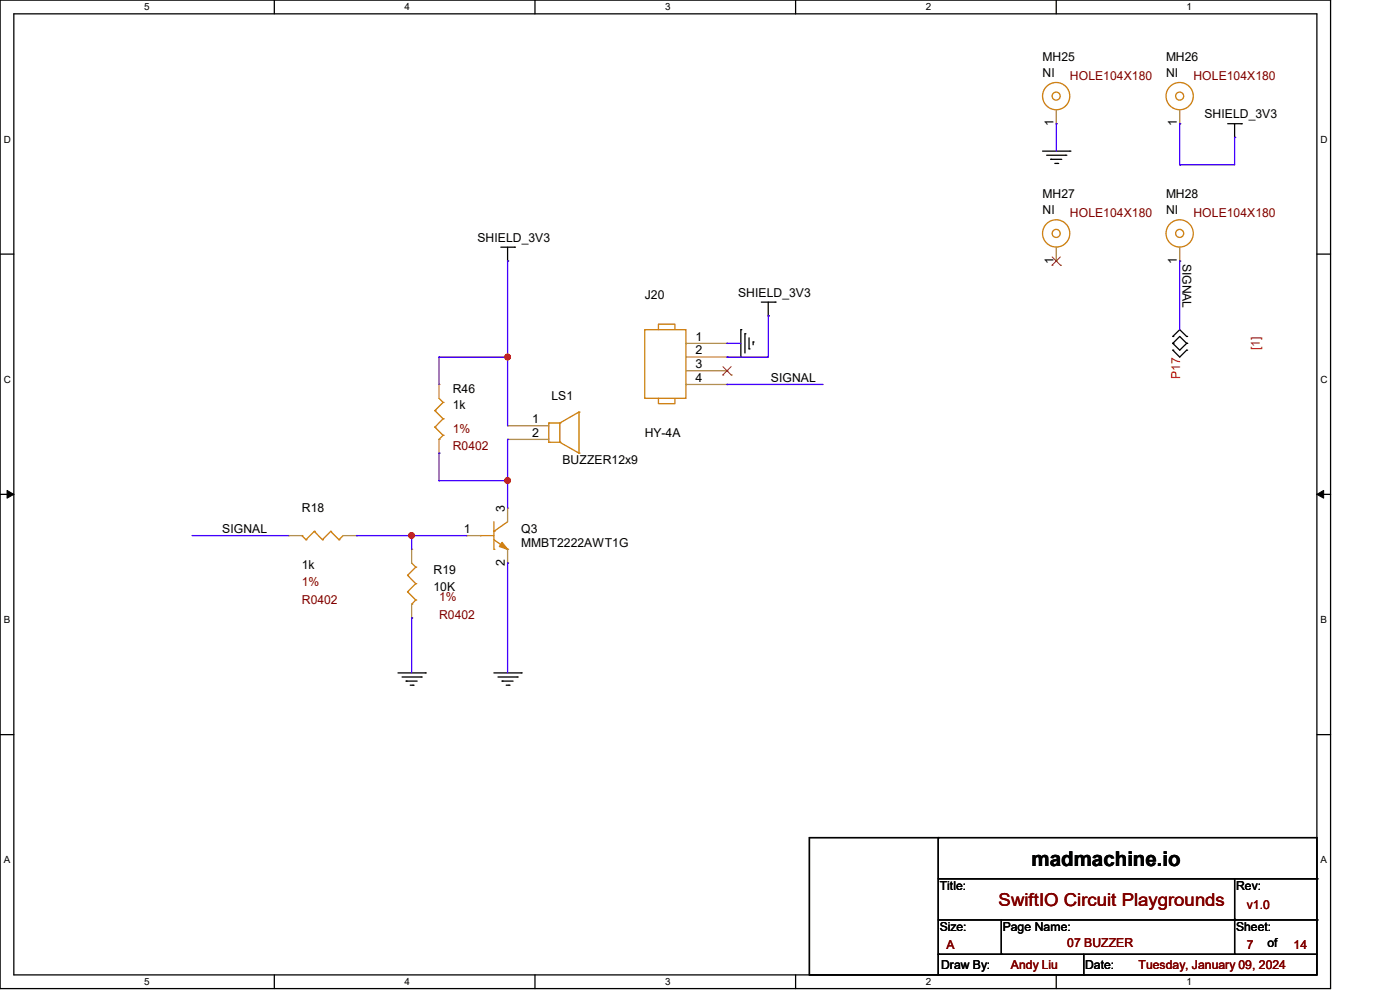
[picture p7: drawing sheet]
<svg xmlns="http://www.w3.org/2000/svg" width="420mm" height="297mm" viewBox="0 0 420 297" stroke-linecap="round" stroke-linejoin="round" font-family="sans-serif">
<path d="M0 0h399.2v296.3h-399.2zM4.1 4.1h391v288.1h-391z" fill="none" stroke="#000" stroke-width=".38"/>
<g fill="#fff">
<path d="M43.2 .5h1.6v3.2h-1.6z"/>
<path d="M43.2 292.6h1.6v3.3h-1.6z"/>
</g>
<path d="M82.3 0v4.1M82.3 292.2v4.1" fill="none" stroke="#000" stroke-width=".38"/>
<g fill="#fff">
<path d="M121.4 .5h1.6v3.2h-1.6z"/>
<path d="M121.4 292.6h1.6v3.3h-1.6z"/>
</g>
<path d="M160.5 0v4.1M160.5 292.2v4.1" fill="none" stroke="#000" stroke-width=".38"/>
<g fill="#fff">
<path d="M199.6 .5h1.6v3.2h-1.6z"/>
<path d="M199.6 292.6h1.6v3.3h-1.6z"/>
</g>
<path d="M238.7 0v4.1M238.7 292.2v4.1" fill="none" stroke="#000" stroke-width=".38"/>
<g fill="#fff">
<path d="M277.7 .5h1.7v3.2h-1.7z"/>
<path d="M277.7 292.6h1.7v3.3h-1.7z"/>
</g>
<path d="M316.9 0v4.1M316.9 292.2v4.1" fill="none" stroke="#000" stroke-width=".38"/>
<g fill="#fff">
<path d="M355.9 .5h1.6v3.2h-1.6z"/>
<path d="M355.9 292.6h1.6v3.3h-1.6z"/>
<path d="M1.1 40.1h2.1v3.3h-2.1z"/>
<path d="M396.1 40.1h2.1v3.3h-2.1z"/>
<path d="M1.1 112.1h2.1v3.3h-2.1z"/>
<path d="M396.1 112.1h2.1v3.3h-2.1z"/>
</g>
<path d="M0 76.2h4.1M395.1 76.2h4.1" fill="none" stroke="#000" stroke-width=".38"/>
<g fill="#fff">
<path d="M1.1 184.1h1.9v3.3h-1.9z"/>
<path d="M396.1 184.1h2v3.3h-2z"/>
</g>
<path d="M0 148.2h4.1M395.1 148.2h4.1" fill="none" stroke="#000" stroke-width=".38"/>
<path d="M2.1 147l2 1.2-2 1.1zM395.1 148.2l2-1.2v2.3z" fill="#000" stroke="#000" stroke-width=".3"/>
<g fill="#fff">
<path d="M1.1 256.2h1.9v3.2h-1.9z"/>
<path d="M396.1 256.2h2v3.2h-2z"/>
</g>
<g fill="none" stroke="#000" stroke-width=".38">
<path d="M368.3 37.1h4.1M370.4 37.1v4.1M312.8 45.3h8.2M314 46.5h5.7M315.2 47.8h3.3M316.4 49h.9M150.2 74.1h4.1M152.3 74.1v4.1M222.2 98.8v8.2M228.4 90.6h4.1M230.5 90.6v4.1M223.5 100v5.8"/>
<path d="M224.7 101.3v3.3M225.9 102.5v.8M351.8 100.8l2.1-2 2.1 2M351.8 104.9l2.1 2.1 2.1-2.1M353.9 100.8l2.1 2.1-2.1 2-2.1-2zM119.4 201.7h8.2M120.6 202.9h5.8M121.8 204.1h3.3M123.1 205.4h.8M148.2 201.7h8.2M149.4 202.9h5.8M150.6 204.1h3.3"/>
<path d="M151.8 205.4h.9M0 220.2h4.1M395.1 220.2h4.1M242.8 251h152.3v41.2h-152.3zM281.5 251v41.2M281.5 275.7h113.6M281.5 263.4h113.6M300.4 275.7v10.3M370.4 263.4v22.6M281.5 286h113.6M325.1 286v6.2"/>
</g>
<g fill="#000">
<circle cx="372.4" cy="37.1" r=".19"/>
<circle cx="315.2" cy="47.8" r=".19"/>
<circle cx="317.3" cy="49" r=".19"/>
<circle cx="319.7" cy="46.5" r=".19"/>
<circle cx="321" cy="45.3" r=".19"/>
<circle cx="370.4" cy="41.2" r=".19"/>
<circle cx="152.3" cy="78.2" r=".19"/>
<circle cx="154.3" cy="74.1" r=".19"/>
<circle cx="222.2" cy="98.8" r=".19"/>
<circle cx="230.5" cy="94.7" r=".19"/>
<circle cx="232.5" cy="90.6" r=".19"/>
<circle cx="223.5" cy="100" r=".19"/>
<circle cx="224.7" cy="104.6" r=".19"/>
<circle cx="225.9" cy="102.5" r=".19"/>
<circle cx="351.8" cy="104.9" r=".19"/>
<circle cx="351.8" cy="100.8" r=".19"/>
<circle cx="351.8" cy="102.9" r=".19"/>
<circle cx="356" cy="100.8" r=".19"/>
<circle cx="356" cy="102.9" r=".19"/>
<circle cx="356" cy="104.9" r=".19"/>
<circle cx="121.8" cy="204.1" r=".19"/>
<circle cx="123.9" cy="205.4" r=".19"/>
<circle cx="126.4" cy="202.9" r=".19"/>
<circle cx="127.6" cy="201.7" r=".19"/>
<circle cx="150.6" cy="204.1" r=".19"/>
<circle cx="152.7" cy="205.4" r=".19"/>
<circle cx="155.2" cy="202.9" r=".19"/>
<circle cx="156.4" cy="201.7" r=".19"/>
<circle cx="281.5" cy="251" r=".19"/>
<circle cx="370.4" cy="275.7" r=".19"/>
<circle cx="395.1" cy="275.7" r=".19"/>
<circle cx="395.1" cy="263.4" r=".19"/>
<circle cx="281.5" cy="286" r=".19"/>
<circle cx="300.4" cy="286" r=".19"/>
<circle cx="325.1" cy="292.2" r=".19"/>
<circle cx="370.4" cy="286" r=".19"/>
</g>
<g fill="none" stroke="#cc8006" stroke-width=".38">
<circle cx="316.8" cy="28.8" r="4.1"/>
<circle cx="316.8" cy="28.8" r="1.21"/>
</g>
<path d="M316.9 32.9v4.2" fill="none" stroke="#a84" stroke-width=".38"/>
<circle cx="316.9" cy="37.1" r=".19" fill="#a84"/>
<path d="M173.7 123.5l-5.8 3.3" fill="none" stroke="#cc8006" stroke-width=".38"/>
<circle cx="173.7" cy="123.5" r=".19" fill="#cc8006"/>
<path d="M173.7 123.5v12.3" fill="none" stroke="#cc8006" stroke-width=".38"/>
<circle cx="173.7" cy="135.8" r=".19" fill="#cc8006"/>
<path d="M167.9 132.5l5.8 3.3" fill="none" stroke="#cc8006" stroke-width=".38"/>
<circle cx="167.9" cy="132.5" r=".19" fill="#cc8006"/>
<path d="M167.9 126.8v5.7" fill="none" stroke="#cc8006" stroke-width=".38"/>
<circle cx="167.9" cy="126.8" r=".19" fill="#cc8006"/>
<path d="M164.6 126.8h3.3" fill="none" stroke="#cc8006" stroke-width=".38"/>
<circle cx="164.6" cy="126.8" r=".19" fill="#cc8006"/>
<path d="M164.6 126.8v5.7" fill="none" stroke="#cc8006" stroke-width=".38"/>
<circle cx="164.6" cy="132.5" r=".19" fill="#cc8006"/>
<path d="M164.6 132.5h3.3" fill="none" stroke="#cc8006" stroke-width=".38"/>
<circle cx="167.9" cy="132.5" r=".19" fill="#cc8006"/>
<path d="M152.3 127.6h12.3" fill="none" stroke="#a84" stroke-width=".38"/>
<circle cx="152.3" cy="127.6" r=".19" fill="#a84"/>
<path d="M152.3 131.7h12.3" fill="none" stroke="#a84" stroke-width=".38"/>
<circle cx="152.3" cy="131.7" r=".19" fill="#a84"/>
<g fill="none" stroke="#cc8006" stroke-width=".38">
<circle cx="353.9" cy="28.8" r="4.1"/>
<circle cx="353.9" cy="28.8" r="1.21"/>
</g>
<path d="M353.9 32.9v4.2" fill="none" stroke="#a84" stroke-width=".38"/>
<circle cx="353.9" cy="37.1" r=".19" fill="#a84"/>
<path d="M102.9 160.5l-1.2 1.3" fill="none" stroke="#cc8006" stroke-width=".38"/>
<circle cx="101.7" cy="161.8" r=".19" fill="#cc8006"/>
<path d="M99.2 159.3l2.5 2.5" fill="none" stroke="#cc8006" stroke-width=".38"/>
<circle cx="99.2" cy="159.3" r=".19" fill="#cc8006"/>
<path d="M99.2 159.3l-2.5 2.5" fill="none" stroke="#cc8006" stroke-width=".38"/>
<circle cx="96.7" cy="161.8" r=".19" fill="#cc8006"/>
<path d="M94.3 159.3l2.4 2.5" fill="none" stroke="#cc8006" stroke-width=".38"/>
<circle cx="94.3" cy="159.3" r=".19" fill="#cc8006"/>
<path d="M94.3 159.3l-2.5 2.5" fill="none" stroke="#cc8006" stroke-width=".38"/>
<circle cx="91.8" cy="161.8" r=".19" fill="#cc8006"/>
<path d="M90.6 160.5l1.2 1.3" fill="none" stroke="#cc8006" stroke-width=".38"/>
<circle cx="90.6" cy="160.5" r=".19" fill="#cc8006"/>
<path d="M102.9 160.5h4.1" fill="none" stroke="#a84" stroke-width=".38"/>
<circle cx="107" cy="160.5" r=".19" fill="#a84"/>
<path d="M86.4 160.5h4.2" fill="none" stroke="#a84" stroke-width=".38"/>
<circle cx="86.4" cy="160.5" r=".19" fill="#a84"/>
<path d="M152.3 156.4l-4.1 2.9" fill="none" stroke="#cc8006" stroke-width=".38"/>
<circle cx="148.2" cy="159.3" r=".19" fill="#cc8006"/>
<path d="M148.2 161.8l4.1 2.8" fill="none" stroke="#cc8006" stroke-width=".38"/>
<circle cx="152.3" cy="164.6" r=".19" fill="#cc8006"/>
<path d="M148.2 156.4v8.2" fill="none" stroke="#cc8006" stroke-width=".38"/>
<circle cx="148.2" cy="164.6" r=".19" fill="#cc8006"/>
<path d="M144.1 160.5h4.1" fill="none" stroke="#cc8006" stroke-width=".38"/>
<circle cx="144.1" cy="160.5" r=".19" fill="#cc8006"/>
<path d="M150.6 162.6l1.7 2-2.5-.8z" fill="#cc8006" stroke="#cc8006" stroke-width=".38"/>
<path d="M140 160.5h4.1" fill="none" stroke="#a84" stroke-width=".38"/>
<circle cx="140" cy="160.5" r=".19" fill="#a84"/>
<path d="M152.3 152.3v4.1" fill="none" stroke="#a84" stroke-width=".38"/>
<circle cx="152.3" cy="152.3" r=".19" fill="#a84"/>
<path d="M152.3 164.6v4.1" fill="none" stroke="#a84" stroke-width=".38"/>
<circle cx="152.3" cy="168.7" r=".19" fill="#a84"/>
<g fill="none" stroke="#cc8006" stroke-width=".38">
<circle cx="316.8" cy="70" r="4.1"/>
<circle cx="316.8" cy="70" r="1.21"/>
</g>
<path d="M316.9 74.1v4.1" fill="none" stroke="#a84" stroke-width=".38"/>
<circle cx="316.9" cy="78.2" r=".19" fill="#a84"/>
<path d="M315.6 79.5h.1M315.6 77l2.5 2.5M318.1 77l-2.5 2.5M318.1 79.5h.1" fill="none" stroke="#804000" stroke-width=".3"/>
<path d="M131.7 119.4l1.2 1.2" fill="none" stroke="#cc8006" stroke-width=".38"/>
<circle cx="132.9" cy="120.6" r=".19" fill="#cc8006"/>
<path d="M132.9 120.6l-2.4 2.5" fill="none" stroke="#cc8006" stroke-width=".38"/>
<circle cx="130.5" cy="123.1" r=".19" fill="#cc8006"/>
<path d="M130.5 123.1l2.4 2.4" fill="none" stroke="#cc8006" stroke-width=".38"/>
<circle cx="132.9" cy="125.5" r=".19" fill="#cc8006"/>
<path d="M132.9 125.5l-2.4 2.5" fill="none" stroke="#cc8006" stroke-width=".38"/>
<circle cx="130.5" cy="128" r=".19" fill="#cc8006"/>
<path d="M130.5 128l2.4 2.5" fill="none" stroke="#cc8006" stroke-width=".38"/>
<circle cx="132.9" cy="130.5" r=".19" fill="#cc8006"/>
<path d="M132.9 130.5l-1.2 1.2" fill="none" stroke="#cc8006" stroke-width=".38"/>
<circle cx="131.7" cy="131.7" r=".19" fill="#cc8006"/>
<path d="M131.7 115.2v4.2" fill="none" stroke="#a84" stroke-width=".38"/>
<circle cx="131.7" cy="115.2" r=".19" fill="#a84"/>
<path d="M131.7 131.7v4.1" fill="none" stroke="#a84" stroke-width=".38"/>
<circle cx="131.7" cy="135.8" r=".19" fill="#a84"/>
<path d="M193.4 98.8h12.4v20.6h-12.4zM197.5 98.8v-1.6h5v1.6M197.5 119.4v1.6h5v-1.6" fill="none" stroke="#cc8006" stroke-width=".38"/>
<path d="M205.8 102.9h12.3" fill="none" stroke="#a84" stroke-width=".38"/>
<circle cx="218.1" cy="102.9" r=".19" fill="#a84"/>
<path d="M205.8 107h12.3" fill="none" stroke="#a84" stroke-width=".38"/>
<circle cx="218.1" cy="107" r=".19" fill="#a84"/>
<path d="M205.8 111.1h12.3" fill="none" stroke="#a84" stroke-width=".38"/>
<circle cx="218.1" cy="111.1" r=".19" fill="#a84"/>
<path d="M216.8 112.4h.1M216.9 109.9l2.5 2.5M219.3 109.9l-2.5 2.5M219.4 112.4h.1" fill="none" stroke="#804000" stroke-width=".3"/>
<path d="M205.8 115.2h12.3" fill="none" stroke="#a84" stroke-width=".38"/>
<circle cx="218.1" cy="115.2" r=".19" fill="#a84"/>
<g fill="none" stroke="#cc8006" stroke-width=".38">
<circle cx="353.9" cy="70" r="4.1"/>
<circle cx="353.9" cy="70" r="1.21"/>
</g>
<path d="M353.9 74.1v4.1" fill="none" stroke="#a84" stroke-width=".38"/>
<circle cx="353.9" cy="78.2" r=".19" fill="#a84"/>
<path d="M123.5 168.7l1.2 1.3" fill="none" stroke="#cc8006" stroke-width=".38"/>
<circle cx="124.7" cy="170" r=".19" fill="#cc8006"/>
<path d="M124.7 170l-2.4 2.4" fill="none" stroke="#cc8006" stroke-width=".38"/>
<circle cx="122.3" cy="172.4" r=".19" fill="#cc8006"/>
<path d="M122.3 172.4l2.4 2.5" fill="none" stroke="#cc8006" stroke-width=".38"/>
<circle cx="124.7" cy="174.9" r=".19" fill="#cc8006"/>
<path d="M124.7 174.9l-2.4 2.5" fill="none" stroke="#cc8006" stroke-width=".38"/>
<circle cx="122.3" cy="177.4" r=".19" fill="#cc8006"/>
<path d="M122.3 177.4l2.4 2.4" fill="none" stroke="#cc8006" stroke-width=".38"/>
<circle cx="124.7" cy="179.8" r=".19" fill="#cc8006"/>
<path d="M124.7 179.8l-1.2 1.3" fill="none" stroke="#cc8006" stroke-width=".38"/>
<circle cx="123.5" cy="181.1" r=".19" fill="#cc8006"/>
<path d="M123.5 164.6v4.1" fill="none" stroke="#a84" stroke-width=".38"/>
<circle cx="123.5" cy="164.6" r=".19" fill="#a84"/>
<path d="M123.5 181.1v4.1" fill="none" stroke="#a84" stroke-width=".38"/>
<circle cx="123.5" cy="185.2" r=".19" fill="#a84"/>
<path d="M152.3 78.2v28.8" fill="none" stroke="#4200ff" stroke-width=".38"/>
<circle cx="152.3" cy="78.2" r=".19" fill="#4200ff"/>
<path d="M152.3 107v20.6" fill="none" stroke="#4200ff" stroke-width=".38"/>
<circle cx="152.3" cy="107" r=".19" fill="#4200ff"/>
<circle cx="152.3" cy="107" r=".8" fill="#f00" stroke="#f00" stroke-width=".38"/>
<path d="M152.3 131.7v12.4" fill="none" stroke="#4200ff" stroke-width=".38"/>
<circle cx="152.3" cy="131.7" r=".19" fill="#4200ff"/>
<path d="M152.3 144.1v8.2" fill="none" stroke="#4200ff" stroke-width=".38"/>
<circle cx="152.3" cy="144.1" r=".19" fill="#4200ff"/>
<circle cx="152.3" cy="144" r=".8" fill="#f00" stroke="#f00" stroke-width=".38"/>
<path d="M152.3 168.7v33" fill="none" stroke="#4200ff" stroke-width=".38"/>
<circle cx="152.3" cy="168.7" r=".19" fill="#4200ff"/>
<path d="M57.7 160.5h28.7" fill="none" stroke="#4200ff" stroke-width=".38"/>
<circle cx="57.7" cy="160.5" r=".19" fill="#4200ff"/>
<path d="M107 160.5h16.5" fill="none" stroke="#4200ff" stroke-width=".38"/>
<circle cx="107" cy="160.5" r=".19" fill="#4200ff"/>
<circle cx="123.4" cy="160.5" r=".8" fill="#f00" stroke="#f00" stroke-width=".38"/>
<path d="M123.5 160.5v4.1" fill="none" stroke="#4200ff" stroke-width=".38"/>
<circle cx="123.5" cy="160.5" r=".19" fill="#4200ff"/>
<path d="M123.5 160.5h16.5" fill="none" stroke="#4200ff" stroke-width=".38"/>
<circle cx="123.5" cy="160.5" r=".19" fill="#4200ff"/>
<path d="M123.5 185.2v16.5" fill="none" stroke="#4200ff" stroke-width=".38"/>
<circle cx="123.5" cy="185.2" r=".19" fill="#4200ff"/>
<path d="M230.5 94.7v12.3" fill="none" stroke="#4200ff" stroke-width=".38"/>
<circle cx="230.5" cy="94.7" r=".19" fill="#4200ff"/>
<path d="M218.1 102.9h4.1" fill="none" stroke="#4200ff" stroke-width=".38"/>
<circle cx="218.1" cy="102.9" r=".19" fill="#4200ff"/>
<path d="M218.1 107h12.4" fill="none" stroke="#4200ff" stroke-width=".38"/>
<circle cx="218.1" cy="107" r=".19" fill="#4200ff"/>
<path d="M218.1 115.2h28.8" fill="none" stroke="#4200ff" stroke-width=".38"/>
<circle cx="218.1" cy="115.2" r=".19" fill="#4200ff"/>
<path d="M316.9 37.1v8.2" fill="none" stroke="#4200ff" stroke-width=".38"/>
<circle cx="316.9" cy="37.1" r=".19" fill="#4200ff"/>
<path d="M353.9 37.1v12.3" fill="none" stroke="#4200ff" stroke-width=".38"/>
<circle cx="353.9" cy="37.1" r=".19" fill="#4200ff"/>
<path d="M370.4 41.2v8.2" fill="none" stroke="#4200ff" stroke-width=".38"/>
<circle cx="370.4" cy="41.2" r=".19" fill="#4200ff"/>
<path d="M353.9 49.4h16.5" fill="none" stroke="#4200ff" stroke-width=".38"/>
<circle cx="353.9" cy="49.4" r=".19" fill="#4200ff"/>
<path d="M353.9 78.2v20.6" fill="none" stroke="#4200ff" stroke-width=".38"/>
<circle cx="353.9" cy="78.2" r=".19" fill="#4200ff"/>
<path d="M131.7 107v8.2" fill="none" stroke="#4200ff" stroke-width=".38"/>
<circle cx="131.7" cy="107" r=".19" fill="#4200ff"/>
<path d="M131.7 107h20.6" fill="none" stroke="#4200ff" stroke-width=".38"/>
<circle cx="152.3" cy="107" r=".19" fill="#4200ff"/>
<path d="M131.7 135.8v8.3" fill="none" stroke="#4200ff" stroke-width=".38"/>
<circle cx="131.7" cy="135.8" r=".19" fill="#4200ff"/>
<path d="M131.7 144.1h20.6" fill="none" stroke="#4200ff" stroke-width=".38"/>
<circle cx="131.7" cy="144.1" r=".19" fill="#4200ff"/>
<g fill="#f00" stroke="#f00" stroke-width=".38">
<circle cx="152.3" cy="107" r=".8"/>
<circle cx="152.3" cy="144" r=".8"/>
<circle cx="123.4" cy="160.5" r=".8"/>
</g>
<text font-size="6.1" x="309.5" y="259.6">madmachine.io</text>
<text font-size="5.3" fill="#800000" x="299.6" y="271.4">SwiftIO Circuit Playgrounds</text>
<g font-size="3.7">
<text x="312.8" y="18.2">MH25</text>
<text x="312.8" y="23.1">NI</text>
<text x="349.8" y="18.2">MH26</text>
<text x="349.8" y="23.1">NI</text>
<text x="361.3" y="35.4">SHIELD_3V3</text>
<text x="316" y="37.9" transform="rotate(-90 316 37.9)">1</text>
<text x="353.1" y="37.9" transform="rotate(-90 353.1 37.9)">1</text>
<text x="312.8" y="59.3">MH27</text>
<text x="349.8" y="59.3">MH28</text>
<text x="312.8" y="64.2">NI</text>
<text x="349.8" y="64.2">NI</text>
<text x="143.2" y="72.5">SHIELD_3V3</text>
<text x="316" y="79" transform="rotate(-90 316 79)">1</text>
<text x="353.1" y="79" transform="rotate(-90 353.1 79)">1</text>
<text x="354.7" y="79" transform="rotate(90 354.7 79)">SIGNAL</text>
<text x="193.4" y="89.7">J20</text>
<text x="221.4" y="88.9">SHIELD_3V3</text>
<text x="208.7" y="102.1">1</text>
<text x="208.7" y="106.2">2</text>
<text x="208.7" y="110.3">3</text>
<text x="135.8" y="117.7">R46</text>
<text x="165.4" y="119.8">LS1</text>
<text x="208.7" y="114.4">4</text>
<text x="231.3" y="114.4">SIGNAL</text>
<text x="135.8" y="122.7">1k</text>
<text x="159.7" y="126.7">1</text>
<text x="159.7" y="130.9">2</text>
<text x="193.4" y="130.9">HY-4A</text>
<text x="168.7" y="139.1">BUZZER12x9</text>
<text x="90.6" y="153.5">R18</text>
<text x="151.4" y="153.5" transform="rotate(-90 151.4 153.5)">3</text>
<text x="66.7" y="159.7">SIGNAL</text>
<text x="139.1" y="159.7">1</text>
<text x="156.4" y="159.7">Q3</text>
<text x="156.4" y="163.8">MMBT2222AWT1G</text>
<text x="90.6" y="170.4">1k</text>
<text x="130" y="172">R19</text>
<text x="151.4" y="169.6" transform="rotate(-90 151.4 169.6)">2</text>
<text x="130" y="177">10K</text>
<text x="281.9" y="266.7">Title:</text>
<text x="370.8" y="266.7">Rev:</text>
<text x="281.9" y="279">Size:</text>
<text x="300.8" y="279">Page Name:</text>
<text x="370.8" y="279">Sheet:</text>
<text x="380.2" y="284">of</text>
<text x="282.3" y="290.5">Draw By:</text>
<text x="325.5" y="290.5">Date:</text>
</g>
<g font-size="3.7" fill="#800000">
<text x="321" y="23.9">HOLE104X180</text>
<text x="358" y="23.9">HOLE104X180</text>
<text x="321" y="65.1">HOLE104X180</text>
<text x="358" y="65.1">HOLE104X180</text>
<text x="135.8" y="129.7">1%</text>
<text x="135.8" y="135">R0402</text>
<text x="90.6" y="175.7">1%</text>
<text x="90.6" y="181.1">R0402</text>
<text x="131.7" y="180.3">1%</text>
<text x="131.7" y="185.6">R0402</text>
<text x="374.1" y="272.5">v1.0</text>
<text x="284" y="284.4">A</text>
<text x="320.2" y="284">07 BUZZER</text>
<text x="374.1" y="284.4">7</text>
<text x="388.1" y="284.4">14</text>
<text x="303.3" y="290.5">Andy Liu</text>
<text x="341.5" y="290.5">Tuesday, January 09, 2024</text>
</g>
<g font-size="3.7" fill="#f00">
<text x="377.9" y="104.9" transform="rotate(-90 377.9 104.9)">[1]</text>
<text x="354" y="113.6" transform="rotate(-90 354 113.6)">P17</text>
</g>
<g font-size="3">
<text x="43.2" y="3.1">5</text>
<text x="121.4" y="3.1">4</text>
<text x="199.6" y="3.1">3</text>
<text x="277.7" y="3.1">2</text>
<text x="355.9" y="3.1">1</text>
<text x="1.1" y="42.8">D</text>
<text x="396.1" y="42.8">D</text>
<text x="1.1" y="114.8">C</text>
<text x="396.1" y="114.8">C</text>
<text x="1.1" y="186.8">B</text>
<text x="396.1" y="186.8">B</text>
<text x="1.1" y="258.8">A</text>
<text x="396.1" y="258.8">A</text>
<text x="43.2" y="295.2">5</text>
<text x="121.4" y="295.2">4</text>
<text x="199.6" y="295.2">3</text>
<text x="277.7" y="295.2">2</text>
<text x="355.9" y="295.2">1</text>
</g>
</svg>
